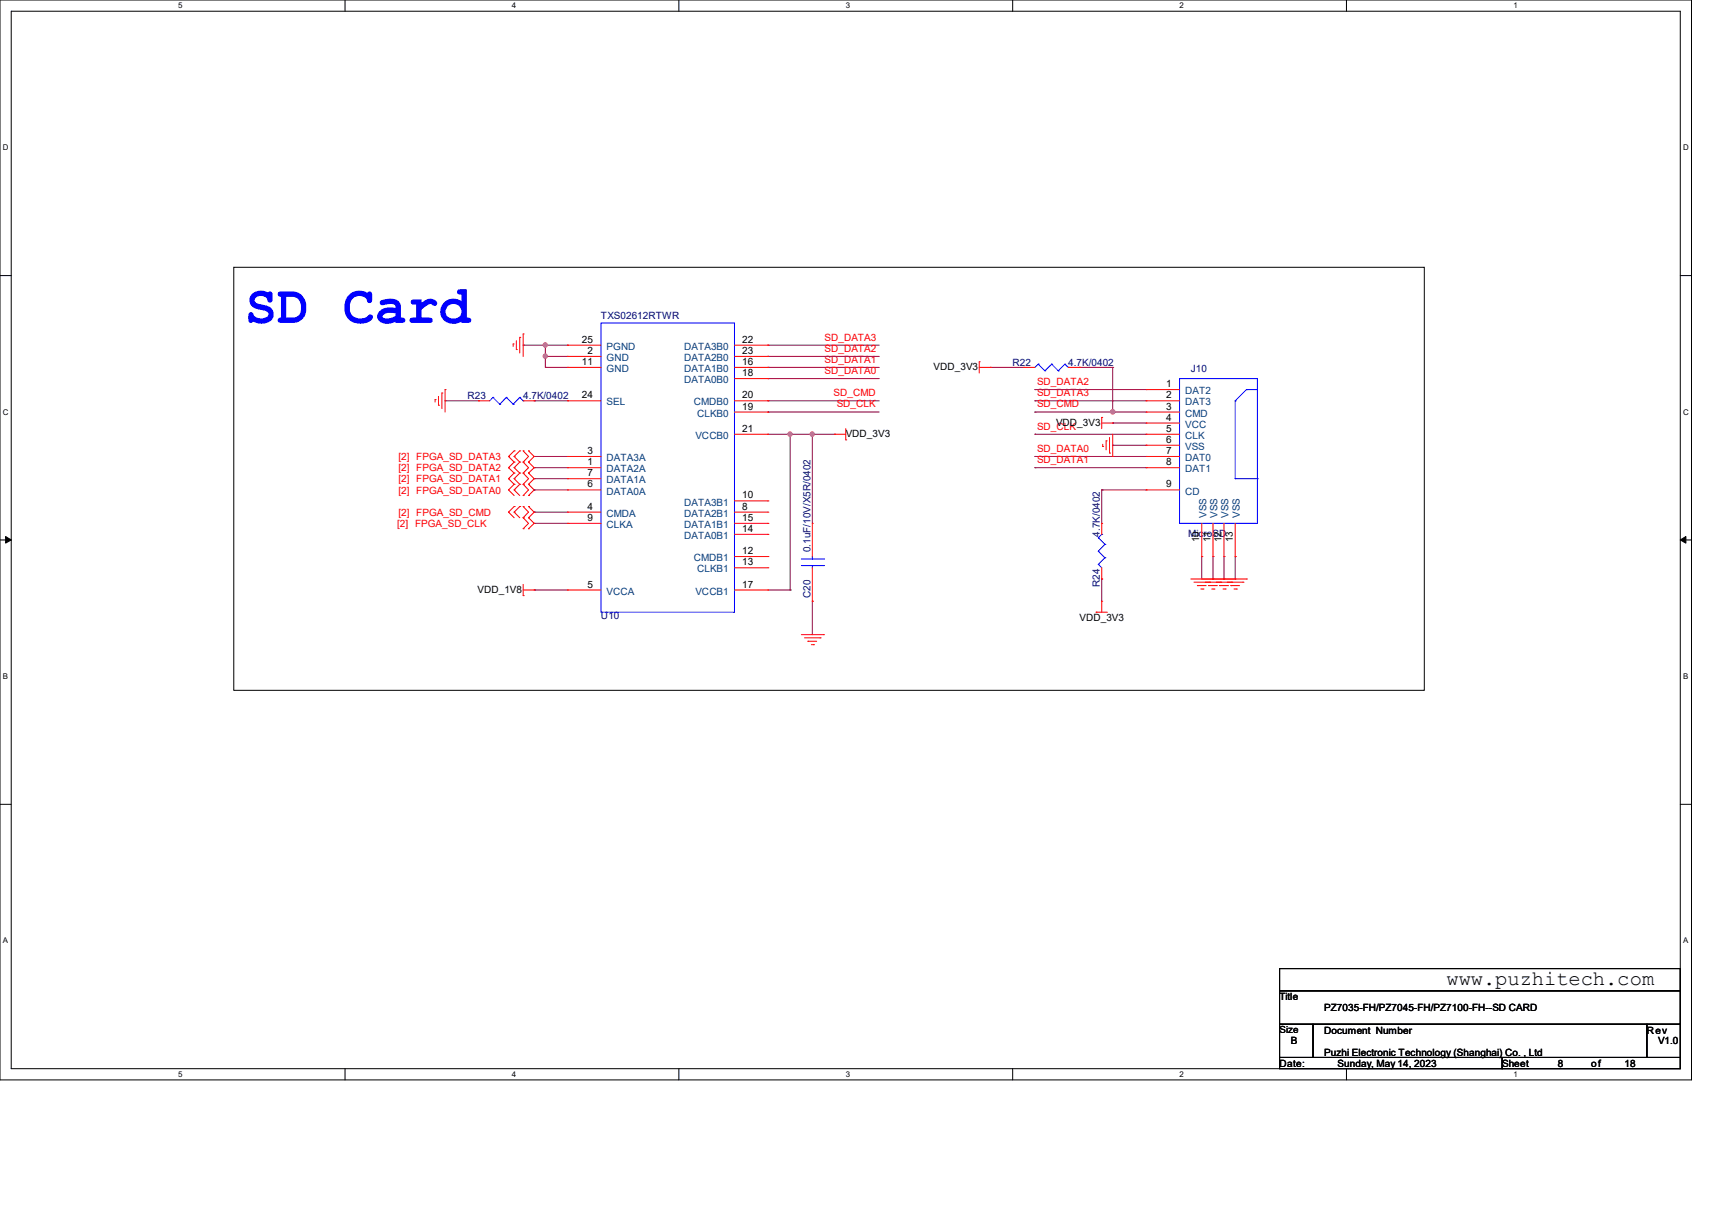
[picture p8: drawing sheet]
<svg xmlns="http://www.w3.org/2000/svg" width="297mm" height="210mm" viewBox="0 0 297 210" stroke-linecap="round" stroke-linejoin="round" font-family="sans-serif">
<path d="M0 0h293.5v187.3h-293.5zM1.9 1.9h289.6v183.4h-289.6z" fill="none" stroke="#000" stroke-width=".17"/>
<g fill="#fff">
<path d="M30.9 .2h.8v1.5h-.8z"/>
<path d="M30.9 185.5h.8v1.6h-.8z"/>
</g>
<path d="M59.9 0v1.9M59.9 185.3v2" fill="none" stroke="#000" stroke-width=".17"/>
<g fill="#fff">
<path d="M88.8 .2h.8v1.5h-.8z"/>
<path d="M88.8 185.5h.8v1.6h-.8z"/>
</g>
<path d="M117.8 0v1.9M117.8 185.3v2" fill="none" stroke="#000" stroke-width=".17"/>
<g fill="#fff">
<path d="M146.7 .2h.8v1.5h-.8z"/>
<path d="M146.7 185.5h.8v1.6h-.8z"/>
</g>
<path d="M175.7 0v1.9M175.7 185.3v2" fill="none" stroke="#000" stroke-width=".17"/>
<g fill="#fff">
<path d="M204.6 .2h.8v1.5h-.8z"/>
<path d="M204.6 185.5h.8v1.6h-.8z"/>
</g>
<path d="M233.6 0v1.9M233.6 185.3v2" fill="none" stroke="#000" stroke-width=".17"/>
<g fill="#fff">
<path d="M262.6 .2h.7v1.5h-.7z"/>
<path d="M262.6 185.5h.7v1.6h-.7z"/>
<path d="M.5 24.8h1v1.6h-1z"/>
<path d="M292 24.8h1v1.6h-1z"/>
<path d="M.5 70.7h1v1.5h-1z"/>
<path d="M292 70.7h1v1.5h-1z"/>
</g>
<path d="M0 47.8h1.9M291.5 47.8h2" fill="none" stroke="#000" stroke-width=".17"/>
<g fill="#fff">
<path d="M.5 116.5h.9v1.6h-.9z"/>
<path d="M292 116.5h.9v1.6h-.9z"/>
</g>
<path d="M0 93.6h1.9M291.5 93.6h2" fill="none" stroke="#000" stroke-width=".17"/>
<path d="M1 93l.9 .6-.9 .6zM291.5 93.6l1-.6v1.2z" fill="#000" stroke="#000" stroke-width=".17"/>
<g fill="#fff">
<path d="M.5 162.4h.9v1.5h-.9z"/>
<path d="M292 162.4h.9v1.5h-.9z"/>
</g>
<path d="M40.6 46.4h206.5v73.3h-206.5zM0 139.5h1.9M291.5 139.5h2M222 168h69.5v3.8h-69.5zM222 171.8h69.5v5.8h-69.5zM222 177.6h5.8v5.8h-5.8zM227.8 177.6h57.9v5.8h-57.9zM285.7 177.6h5.8v5.8h-5.8zM222 183.4h38.6v1.9h-38.6zM260.6 183.4h30.9v1.9h-30.9z" fill="none" stroke="#000" stroke-width=".17"/>
<g fill="none" stroke="#800040" stroke-width=".17">
<path d="M90.8 59.9h.1M90.8 59.9h7.7M94.6 59.9h.1M94.6 59.9v3.8M133.2 59.9h.1M133.2 59.9h19.3M77.2 69.5h.1M77.2 69.5h5.8M92.7 79.2h.1M92.7 69.5h.1M92.7 69.5h5.8M92.7 79.2h5.8"/>
<path d="M94.6 63.7h.1M94.6 61.8h.1M94.6 63.7h3.9M94.6 61.8h3.9M133.2 69.5h.1M133.2 63.7h.1M133.2 65.7h.1M133.2 61.8h.1M133.2 71.5h.1M133.2 63.7h19.3M133.2 69.5h19.3M133.2 71.5h19.3"/>
<path d="M133.2 75.3h11.6M133.2 65.7h19.3M133.2 61.8h19.3M137.1 75.3h.1M137.1 75.3v27M140.9 75.3h.1M140.9 75.3v15.5M144.8 75.3h.1M171.8 63.7h.1M171.8 63.7h5.8M179.5 69.5h.1M179.5 71.5h.1"/>
<path d="M179.5 75.3h.1M179.5 67.6h.1M179.5 79.2h.1M179.5 69.5h19.3M179.5 71.5h19.3M179.5 75.3h19.3M179.5 67.6h19.3M179.5 79.2h19.3M187.3 63.7h.1M187.3 63.7h5.7M193 73.4h.1M193 77.2h.1"/>
<path d="M193 63.7h.1M193 71.5h.1M193 73.4h5.8M193 77.2h5.8M193 63.7v7.8M92.7 81.1h.1M92.7 85h.1M92.7 90.8h.1M92.7 88.8h.1M92.7 83h.1M92.7 85h5.8M92.7 81.1h5.8"/>
<path d="M92.7 90.8h5.8M92.7 88.8h5.8M92.7 83h5.8M179.5 81.1h.1M179.5 81.1h19.3M191.1 85h.1M191.1 85h7.7M191.1 85v5.8M208.5 96.5h.1M208.5 96.5v3.9M210.4 96.5h.1M210.4 96.5v3.9"/>
<path d="M212.3 96.5h.1M212.3 96.5v3.9M214.3 96.5h.1M214.3 96.5v3.9M92.7 102.3h.1M92.7 102.3h5.8M133.2 102.3h3.9M137.1 102.3h.1M140.9 104.3h.1M140.9 104.3v5.8M191.1 100.4h.1M191.1 100.4v3.9"/>
</g>
<g fill="#f0f" stroke="#f0f" stroke-width=".17">
<circle cx="193" cy="71.4" r=".38"/>
<circle cx="94.6" cy="61.8" r=".37"/>
<circle cx="94.6" cy="59.8" r=".37"/>
<circle cx="137" cy="75.3" r=".37"/>
<circle cx="140.9" cy="75.3" r=".37"/>
</g>
<g fill="none" stroke="#f00" stroke-width=".17">
<path d="M89 59.6h.1M89 59.6v.5M89.6 59.1v1.5M90.2 58.5h.1M90.2 58.5v2.7M90.8 57.9h.1M90.8 57.9v3.9M98.5 59.9h.1M98.5 59.9h5.8M127.4 59.9h5.8M133.2 59.9h.1M75.5 69.3h.1"/>
<path d="M75.5 69.3v.4M76.1 70.3h.1M76.1 68.7v1.6M76.7 68.2h.1M76.7 68.2v2.7M77.2 67.6h.1M77.2 67.6v3.9M83 69.5h.1M83 69.5h2M88.2 79.2h.1M88.2 79.2l1 .9M89.2 79.2h.1"/>
<path d="M89.2 78.2h.1M89.2 79.2l1 .9M89.2 78.2l-1 1M89.6 60.6h.1M90.2 78.2h.1M90.2 78.2l-1 1M90.8 78.2h.1M90.8 78.2l.9 1-.9 .9M90.8 69.5h1.9M91.7 78.2h.1M91.7 78.2l1 1-1 .9M92.7 69.5h.1"/>
<path d="M98.5 61.8h.1M98.5 79.2h.1M98.5 63.7h.1M98.5 69.5h.1M98.5 63.7h5.8M98.5 69.5h5.8M98.5 61.8h5.8M98.5 79.2h5.8M127.4 63.7h5.8M127.4 75.3h5.8M127.4 69.5h5.8M127.4 61.8h5.8"/>
<path d="M127.4 65.7h5.8M127.4 71.5h5.8M133.2 63.7h.1M133.2 65.7h.1M133.2 71.5h.1M133.2 69.5h.1M133.2 75.3h.1M133.2 61.8h.1M144.8 75.3h.1M144.8 75.3h1.9M146.7 76.3h.1M146.7 74.3v2"/>
<path d="M169.9 62.7h.1M169.9 63.7h1.9M169.9 62.7v2M171.8 63.7h.1M177.6 63.7h.1M177.6 63.7h1.9M185.3 63.7h2M187.3 63.7h.1M191.1 72.4h.1M191.1 73.4h1.9M191.1 72.4v1.9M191.3 77.4h.1"/>
<path d="M191.3 77v.4M191.9 76.5h.1M191.9 76.5v1.5M192.5 78.6h.1M192.5 75.9v2.7M193 73.4h.1M193 79.2h.1M193 75.3v3.9M198.8 67.6h.1M198.8 69.5h.1M198.8 71.5h.1M198.8 73.4h.1"/>
<path d="M198.8 75.3h.1M198.8 77.2h.1M198.8 79.2h.1M198.8 73.4h5.8M198.8 75.3h5.8M198.8 69.5h5.8M198.8 79.2h5.8M198.8 71.5h5.8M198.8 67.6h5.8M198.8 77.2h5.8M88.2 83h.1M88.2 81.1h.1"/>
<path d="M88.2 88.8h.1M88.2 85h.1M88.2 83l1 1M88.2 81.1l1 .9M88.2 88.8l1 1M88.2 85l1 .9M89.2 83h.1M89.2 82h.1M89.2 81.1h.1M89.2 80.1h.1M89.2 88.8h.1M89.2 87.8h.1"/>
<path d="M89.2 85h.1M89.2 84h.1M89.2 83l1 1M89.2 82l-1 1M89.2 81.1l1 .9M89.2 80.1l-1 1M89.2 88.8l1 1M89.2 87.8l-1 1M89.2 85l1 .9M89.2 84l-1 1M90.2 82h.1M90.2 80.1h.1"/>
<path d="M90.2 87.8h.1M90.2 84h.1M90.2 82l-1 1M90.2 80.1l-1 1M90.2 87.8l-1 1M90.2 84l-1 1M90.8 91.7h.1M90.8 89.8h.1M90.8 80.1h.1M90.8 84h.1M90.8 82h.1M90.8 87.8h.1"/>
<path d="M90.8 85.9h.1M90.8 89.8l.9 1-.9 .9M90.8 82l.9 1-.9 1M90.8 80.1l.9 1-.9 .9M90.8 87.8l.9 1-.9 1M90.8 84l.9 1-.9 .9M91.7 89.8h.1M91.7 91.7h.1M91.7 80.1h.1M91.7 82h.1M91.7 84h.1M91.7 87.8h.1"/>
<path d="M91.7 85.9h.1M91.7 89.8l1 1-1 .9M91.7 82l1 1-1 1M91.7 80.1l1 1-1 .9M91.7 87.8l1 1-1 1M91.7 84l1 1-1 .9M98.5 81.1h.1M98.5 88.8h.1M98.5 85h.1M98.5 83h.1M98.5 90.8h.1M98.5 81.1h5.8"/>
<path d="M98.5 88.8h5.8M98.5 85h5.8M98.5 83h5.8M98.5 90.8h5.8M127.4 88.8h5.8M127.4 90.8h5.8M127.4 86.9h5.8M127.4 96.5h5.8M127.4 98.5h5.8M127.4 92.7h5.8M133.2 88.8h.1M133.2 86.9h.1"/>
<path d="M133.2 96.5h.1M133.2 98.5h.1M133.2 92.7h.1M133.2 90.8h.1M140.9 90.8h.1M140.9 90.8v5.7M140.9 98.5v5.8M191.1 90.8h.1M191.1 90.8v1.9M191.1 98.5v1.9M198.8 81.1h.1M198.8 85h.1"/>
<path d="M198.8 81.1h5.8M198.8 85h5.8M208.5 96.5h.1M208.5 90.8v5.7M210.4 96.5h.1M210.4 90.8v5.7M212.3 96.5h.1M212.3 90.8v5.7M214.3 96.5h.1M214.3 90.8v5.7M90.8 103.3h.1M90.8 101.3v2"/>
<path d="M90.8 102.3h1.9M92.7 102.3h.1M98.5 102.3h.1M98.5 102.3h5.8M127.4 102.3h5.8M133.2 102.3h.1M139 110.1h3.9M139.6 110.6h2.7M140.2 111.2h.1M140.2 111.2h1.5M140.8 111.8h.3M140.9 104.3h.1"/>
<path d="M141.1 111.8h.1M142.3 110.6h.1M142.9 110.1h.1M190.2 106.2h.1M190.2 106.2h1.9M191.1 104.3h.1M191.1 100.4h.1M191.1 104.3v1.9M206.6 100.4h9.6M207.1 101h8.5M207.7 101.6h.1M207.7 101.6h1.6"/>
<path d="M208.3 102.2h.4M208.7 102.2h.1M209.7 101.6h.1M209.7 101.6h1.5M209.8 101h.1M210.2 102.2h.4M210.4 100.4h.1M210.6 102.2h.1M211.6 101.6h.1M211.6 101.6h1.5M211.8 101h.1M212.2 102.2h.4"/>
<path d="M212.3 100.4h.1M212.6 102.2h.1M213.5 101.6h.1M213.5 101.6h1.6M213.7 101h.1M214.1 102.2h.4M214.3 100.4h.1M214.5 102.2h.1M215.6 101h.1M216.2 100.4h.1"/>
</g>
<g fill="none" stroke="#00f" stroke-width=".17">
<path d="M104.3 56h23.1v50.2h-23.1zM85.5 68.9h.1M85.5 68.9l-.5 .6M85.5 68.9l1.2 1.2M86.7 70.1h.1M87.8 68.9h.1M87.8 68.9l-1.1 1.2M87.8 68.9l1.2 1.2M89 70.1h.1M90.2 68.9h.1M90.2 68.9l-1.2 1.2M90.2 68.9l.6 .6"/>
<path d="M90.8 69.5h.1M180.1 63.2h.1M180.1 63.2l-.6 .5M180.1 63.2l1.2 1.1M181.3 64.3h.1M182.5 63.2h.1M182.5 63.2l-1.2 1.1M182.5 63.2l1.1 1.1M183.6 64.3h.1M184.7 63.2h.1M184.7 63.2l-1.1 1.1M184.7 63.2l.6 .5"/>
<path d="M185.3 63.7h.1M204.6 65.7h13.5v25.1h-13.5zM214.3 69.5h.1M214.3 69.5v13.5M216.2 67.6h.1M216.2 67.6h1.9M216.2 67.6l-1.9 1.9M139 96.9h3.9M139 98.1h3.9M140.9 96.9h.1M140.9 98.1h.1M140.9 96.5v.4"/>
<path d="M140.9 98.1v.4M142.9 96.9h.1M142.9 98.1h.1M190.5 97.9h.1M190.5 95.6h.1M190.5 93.3h.1M190.5 97.9l.6 .6M190.5 95.6l1.2 1.1M190.5 93.3l1.2 1.1M191.1 92.7h.1M191.1 92.7l-.6 .6M191.7 96.7h.1"/>
<path d="M191.7 94.4h.1M191.7 96.7l-1.2 1.2M191.7 94.4l-1.2 1.2M214.3 83h.1M214.3 83h3.8M218.1 83h.1"/>
</g>
<text font-size="9.2" fill="#00f" x="42.5" y="56">SD Card</text>
<text font-size="3.6" x="251" y="170.8">www.puzhitech.com</text>
<g font-size="1.7">
<text x="101" y="59.4">25</text>
<text x="128.8" y="59.4">22</text>
<text x="101" y="63.3">11</text>
<text x="101.9" y="61.4">2</text>
<text x="128.8" y="63.3">16</text>
<text x="128.8" y="65.2">18</text>
<text x="128.8" y="61.4">23</text>
<text x="162" y="64.2">VDD_3V3</text>
<text x="101" y="69.1">24</text>
<text x="128.8" y="71">19</text>
<text x="128.8" y="69.1">20</text>
<text x="202.3" y="67.1">1</text>
<text x="202.3" y="69.1">2</text>
<text x="202.3" y="71">3</text>
<text x="128.8" y="74.9">21</text>
<text x="146.7" y="75.7">VDD_3V3</text>
<text x="183.2" y="73.8">VDD_3V3</text>
<text x="202.3" y="72.9">4</text>
<text x="202.3" y="74.9">5</text>
<text x="202.3" y="76.8">6</text>
<text x="101.9" y="80.7">1</text>
<text x="101.9" y="78.7">3</text>
<text x="101.9" y="82.6">7</text>
<text x="202.3" y="78.7">7</text>
<text x="202.3" y="80.7">8</text>
<text x="101.9" y="88.4">4</text>
<text x="101.9" y="84.5">6</text>
<text x="128.8" y="88.4">8</text>
<text x="128.8" y="86.4">10</text>
<text x="202.3" y="84.5">9</text>
<text x="101.9" y="90.3">9</text>
<text x="128.8" y="92.2">14</text>
<text x="128.8" y="90.3">15</text>
<text x="208.1" y="94.1" transform="rotate(-90 208.1 94.1)">10</text>
<text x="210" y="94.1" transform="rotate(-90 210 94.1)">11</text>
<text x="211.9" y="94.1" transform="rotate(-90 211.9 94.1)">12</text>
<text x="213.9" y="94.1" transform="rotate(-90 213.9 94.1)">13</text>
<text x="101.9" y="101.9">5</text>
<text x="128.8" y="96.1">12</text>
<text x="128.8" y="98">13</text>
<text x="128.8" y="101.9">17</text>
<text x="82.8" y="102.8">VDD_1V8</text>
<text x="187.3" y="107.8">VDD_3V3</text>
<text x="222" y="173.4">Title</text>
<text x="222" y="179.2">Size</text>
<text x="229.7" y="175.3">PZ7035-FH/PZ7045-FH/PZ7100-FH--SD CARD</text>
<text x="229.7" y="179.2">Document Number</text>
<text x="285.7" y="179.2">Rev</text>
<text x="222" y="185">Date:</text>
<text x="223.9" y="181.1">B</text>
<text x="229.7" y="183.1">Puzhi Electronic Technology (Shanghai) Co. , Ltd</text>
<text x="232.1" y="185">Sunday, May 14, 2023</text>
<text x="260.6" y="185">Sheet</text>
<text x="270.2" y="185">8</text>
<text x="276.1" y="185">of</text>
<text x="281.8" y="185">18</text>
<text x="287.6" y="181.1">V1.0</text>
</g>
<g font-size="1.7" fill="#000080">
<text x="104.3" y="55.3">TXS02612RTWR</text>
<text x="175.7" y="63.4">R22</text>
<text x="185.3" y="63.4">4.7K/0402</text>
<text x="206.6" y="64.6">J10</text>
<text x="81.1" y="69.2">R23</text>
<text x="90.8" y="69.2">4.7K/0402</text>
<text x="140.6" y="95.7" transform="rotate(-90 140.6 95.7)">0.1uF/10V/X5R/0402</text>
<text x="190.8" y="93" transform="rotate(-90 190.8 93)">4.7K/0402</text>
<text x="206.2" y="93.1">MicroSD</text>
<text x="190.8" y="101.8" transform="rotate(-90 190.8 101.8)">R24</text>
<text x="104.3" y="107.4">U10</text>
<text x="140.6" y="103.7" transform="rotate(-90 140.6 103.7)">C20</text>
</g>
<g font-size="1.7" fill="#f00">
<text x="143" y="59.1">SD_DATA3</text>
<text x="143" y="62.9">SD_DATA1</text>
<text x="143" y="64.9">SD_DATA0</text>
<text x="143" y="61">SD_DATA2</text>
<text x="144.6" y="68.7">SD_CMD</text>
<text x="145.2" y="70.7">SD_CLK</text>
<text x="179.9" y="68.7">SD_DATA3</text>
<text x="179.9" y="70.7">SD_CMD</text>
<text x="179.9" y="66.8">SD_DATA2</text>
<text x="179.9" y="74.5">SD_CLK</text>
<text x="69.1" y="79.8">[2] FPGA_SD_DATA3</text>
<text x="69.1" y="83.6">[2] FPGA_SD_DATA1</text>
<text x="69.1" y="81.7">[2] FPGA_SD_DATA2</text>
<text x="179.9" y="78.4">SD_DATA0</text>
<text x="179.9" y="80.3">SD_DATA1</text>
<text x="69.1" y="89.4">[2] FPGA_SD_CMD</text>
<text x="69.1" y="85.6">[2] FPGA_SD_DATA0</text>
<text x="68.9" y="91.4">[2] FPGA_SD_CLK</text>
</g>
<g font-size="1.7" fill="#004080">
<text x="105.2" y="62.6">GND</text>
<text x="105.2" y="64.5">GND</text>
<text x="105.2" y="60.7">PGND</text>
<text x="118.7" y="64.5">DATA1B0</text>
<text x="118.7" y="60.7">DATA3B0</text>
<text x="118.7" y="62.6">DATA2B0</text>
<text x="105.2" y="70.3">SEL</text>
<text x="118.7" y="66.5">DATA0B0</text>
<text x="120.4" y="70.3">CMDB0</text>
<text x="205.6" y="68.4">DAT2</text>
<text x="205.6" y="70.3">DAT3</text>
<text x="120.6" y="76.1">VCCB0</text>
<text x="120.9" y="72.3">CLKB0</text>
<text x="205.6" y="72.3">CMD</text>
<text x="205.6" y="74.2">VCC</text>
<text x="205.6" y="76.1">CLK</text>
<text x="105.2" y="81.9">DATA2A</text>
<text x="105.2" y="80">DATA3A</text>
<text x="105.2" y="83.8">DATA1A</text>
<text x="205.6" y="78">VSS</text>
<text x="205.6" y="80">DAT0</text>
<text x="205.6" y="81.9">DAT1</text>
<text x="105.2" y="89.6">CMDA</text>
<text x="105.2" y="85.8">DATA0A</text>
<text x="118.7" y="89.6">DATA2B1</text>
<text x="118.7" y="87.7">DATA3B1</text>
<text x="205.6" y="85.8">CD</text>
<text x="209.3" y="89.8" transform="rotate(-90 209.3 89.8)">VSS</text>
<text x="211.2" y="89.8" transform="rotate(-90 211.2 89.8)">VSS</text>
<text x="213.1" y="89.8" transform="rotate(-90 213.1 89.8)">VSS</text>
<text x="215.1" y="89.8" transform="rotate(-90 215.1 89.8)">VSS</text>
<text x="105.2" y="91.6">CLKA</text>
<text x="118.7" y="93.5">DATA0B1</text>
<text x="118.7" y="91.6">DATA1B1</text>
<text x="120.4" y="97.3">CMDB1</text>
<text x="120.9" y="99.3">CLKB1</text>
<text x="105.2" y="103.1">VCCA</text>
<text x="120.6" y="103.1">VCCB1</text>
</g>
<g font-size="1.4">
<text x="30.9" y="1.4">5</text>
<text x="88.8" y="1.4">4</text>
<text x="146.7" y="1.4">3</text>
<text x="204.6" y="1.4">2</text>
<text x="262.6" y="1.4">1</text>
<text x=".5" y="26.1">D</text>
<text x="292" y="26.1">D</text>
<text x=".5" y="71.9">C</text>
<text x="292" y="71.9">C</text>
<text x=".5" y="117.8">B</text>
<text x="292" y="117.8">B</text>
<text x=".5" y="163.6">A</text>
<text x="292" y="163.6">A</text>
<text x="30.9" y="186.8">5</text>
<text x="88.8" y="186.8">4</text>
<text x="146.7" y="186.8">3</text>
<text x="204.6" y="186.8">2</text>
<text x="262.6" y="186.8">1</text>
</g>
</svg>
